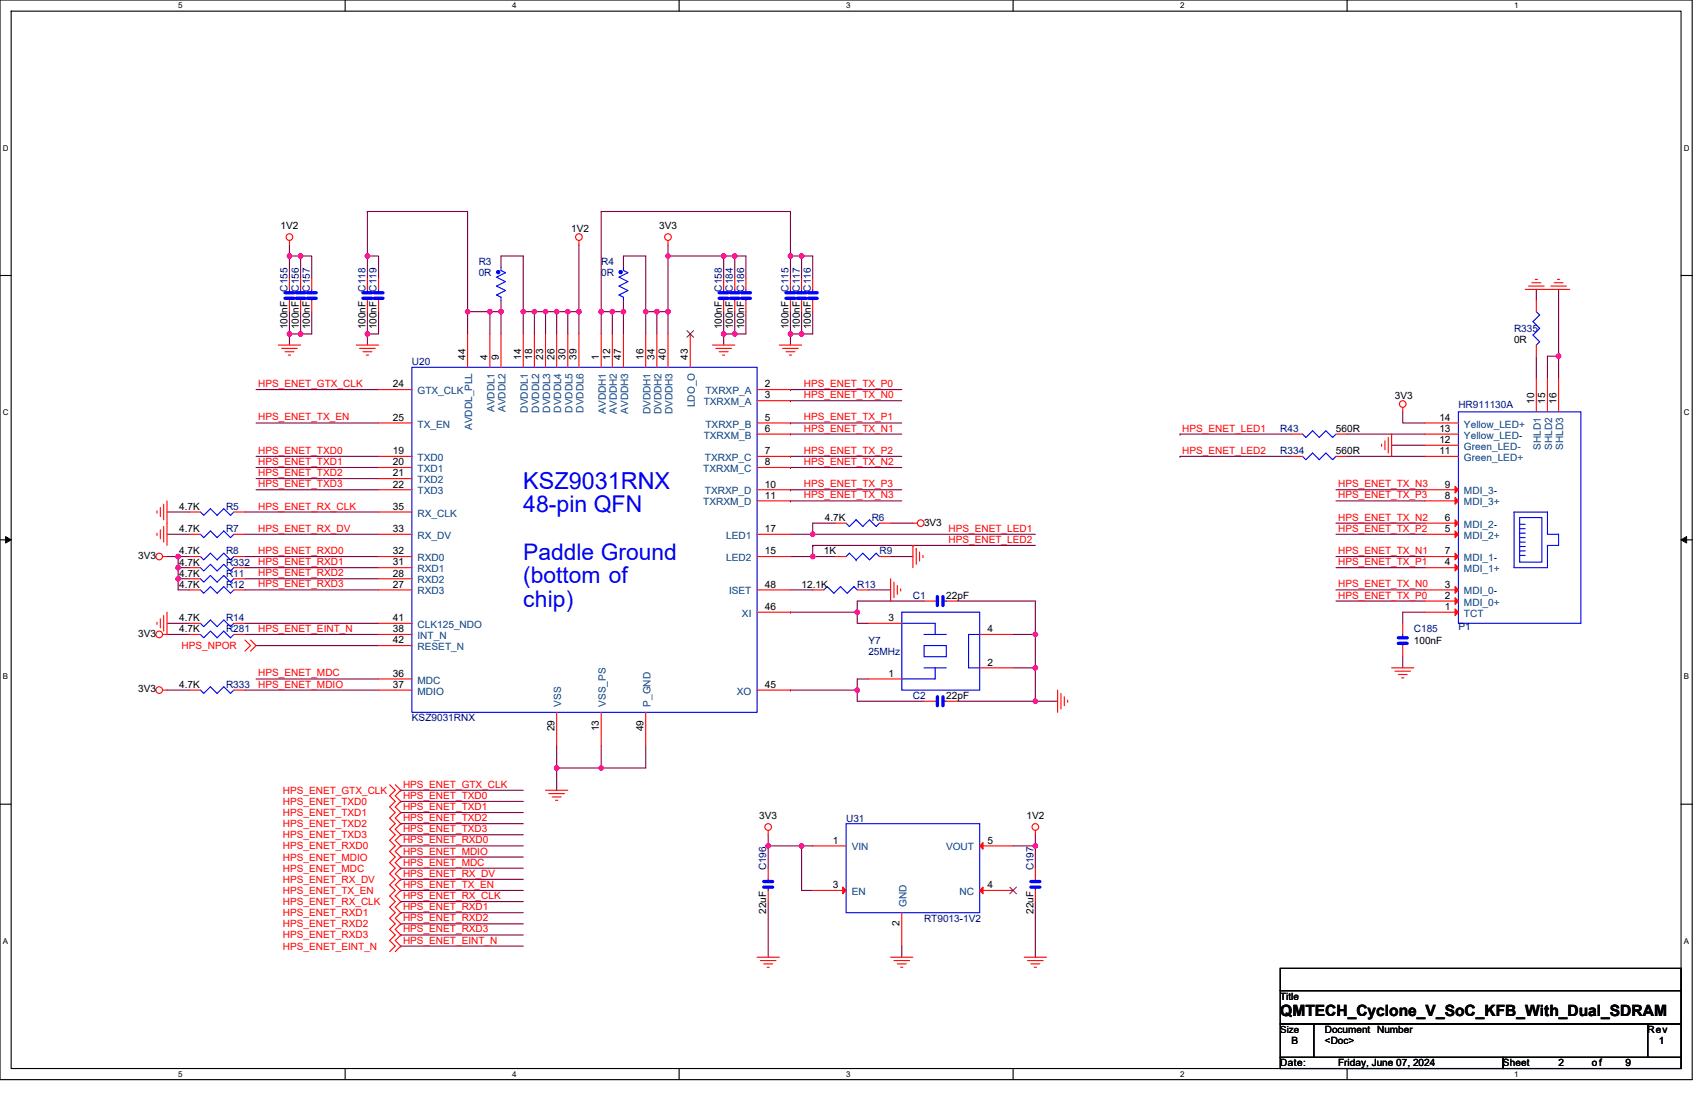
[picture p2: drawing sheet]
<svg xmlns="http://www.w3.org/2000/svg" width="432mm" height="279mm" viewBox="0 0 432 279" stroke-linecap="round" stroke-linejoin="round" font-family="sans-serif">
<path d="M0 0h428.6v273.5h-428.6zM2.8 2.8h422.9v267.9h-422.9z" fill="none" stroke="#000" stroke-width=".28"/>
<g fill="#fff">
<path d="M45.1 .3h1.1v2.2h-1.1z"/>
<path d="M45.1 271h1.1v2.2h-1.1z"/>
</g>
<path d="M87.4 0v2.8M87.4 270.7v2.8" fill="none" stroke="#000" stroke-width=".28"/>
<g fill="#fff">
<path d="M129.7 .3h1.1v2.2h-1.1z"/>
<path d="M129.7 271h1.1v2.2h-1.1z"/>
</g>
<path d="M172 0v2.8M172 270.7v2.8" fill="none" stroke="#000" stroke-width=".28"/>
<g fill="#fff">
<path d="M214.3 .3h1.1v2.2h-1.1z"/>
<path d="M214.3 271h1.1v2.2h-1.1z"/>
</g>
<path d="M256.6 0v2.8M256.6 270.7v2.8" fill="none" stroke="#000" stroke-width=".28"/>
<g fill="#fff">
<path d="M298.9 .3h1.1v2.2h-1.1z"/>
<path d="M298.9 271h1.1v2.2h-1.1z"/>
</g>
<path d="M341.2 0v2.8M341.2 270.7v2.8" fill="none" stroke="#000" stroke-width=".28"/>
<g fill="#fff">
<path d="M383.4 .3h1.2v2.2h-1.2z"/>
<path d="M383.4 271h1.2v2.2h-1.2z"/>
<path d="M.7 36.3h1.5v2.3h-1.5z"/>
<path d="M426.4 36.3h1.5v2.3h-1.5z"/>
<path d="M.7 103.3h1.5v2.2h-1.5z"/>
<path d="M426.4 103.3h1.5v2.2h-1.5z"/>
</g>
<path d="M0 69.8h2.8M425.7 69.8h2.9" fill="none" stroke="#000" stroke-width=".28"/>
<g fill="#fff">
<path d="M.7 170.2h1.4v2.3h-1.4z"/>
<path d="M426.4 170.2h1.4v2.3h-1.4z"/>
</g>
<path d="M0 136.7h2.8M425.7 136.7h2.9" fill="none" stroke="#000" stroke-width=".28"/>
<path d="M1.4 135.9l1.4 .8-1.4 .9zM425.7 136.7l1.4-.8v1.7z" fill="#000"/>
<path d="M1.4 135.9l1.4 .8-1.4 .9zM425.7 136.7l1.4-.8v1.7z" fill="none" stroke="#000" stroke-width=".25"/>
<g fill="#fff">
<path d="M.7 237.2h1.4v2.2h-1.4z"/>
<path d="M426.4 237.2h1.4v2.2h-1.4z"/>
</g>
<path d="M0 203.7h2.8M425.7 203.7h2.9M324.2 259.4h8.5v8.4h-8.5zM324.2 245.3h101.5v5.6h-101.5zM324.2 250.9h101.5v8.5h-101.5zM332.7 259.4h84.6v8.4h-84.6zM417.3 259.4h8.4v8.4h-8.4zM324.2 267.8h56.4v2.9h-56.4zM380.6 267.8h45.1v2.9h-45.1z" fill="none" stroke="#000" stroke-width=".28"/>
<g fill="none" stroke="#800040" stroke-width=".28">
<path d="M93 53.6v11.3M93 53.6h.1M93 53.6h25.4v25.3M73.3 64.9v5.6M73.3 78.9v5.7M73.3 62v2.9M73.3 64.9h2.8v5.6M76.1 78.9v5.7M76.1 64.9h2.8v5.6M78.9 78.9v5.7h-2.8M93 78.9v5.7M93 64.9v5.6"/>
<path d="M93 64.9h2.9v5.6M95.9 78.9v5.7h-2.9M118.4 78.9h5.7M118.4 78.9v5.7M124.1 78.9v5.7M124.1 78.9h2.8M126.9 78.9v5.7M126.9 67.7v-2.8h5.6v14M126.9 76.1v2.8M132.5 78.9v5.7M132.5 78.9h2.8M135.3 78.9v5.7"/>
<path d="M135.3 78.9h2.9M138.2 78.9v5.7M138.2 78.9h2.8M141 78.9v5.7M141 78.9h2.8M143.8 78.9v5.7M143.8 78.9h2.8M146.6 78.9v5.7M146.6 62v16.9M152.3 78.9v5.7M152.3 78.9h2.8M155.1 78.9v5.7"/>
<path d="M155.1 78.9h2.8M157.9 67.7v-2.8h5.6v14M157.9 78.9v5.7M157.9 76.1v2.8M163.5 78.9v5.7M163.5 78.9h2.9M166.4 78.9v5.7M166.4 78.9h2.8M169.2 64.9h14.1M169.2 64.9v14M169.2 62v2.9M169.2 78.9v5.7"/>
<path d="M183.3 78.9v5.7M183.3 64.9v5.6M183.3 64.9h2.8M186.1 78.9v5.7M186.1 64.9v5.6M186.1 64.9h2.8v5.6M188.9 78.9v5.7h-2.8M200.2 64.9v-11.3h-47.9v25.3M200.2 78.9v5.7M200.2 64.9v5.6M200.2 64.9h2.8v5.6M203 78.9v5.7"/>
<path d="M203 64.9h2.8v5.6M205.8 78.9v5.7h-2.8M389.1 73.3v2.8M394.7 73.3v16.9M64.9 98.7h31M73.3 84.6h2.8M73.3 84.6v2.8M93 84.6v2.8M183.3 84.6v2.8M183.3 84.6h2.8M200.2 98.7h28.2M200.2 84.6v2.8"/>
<path d="M200.2 98.7h.1M200.2 84.6h2.8M389.1 90.2v5.7M394.7 90.2h-2.8v5.7M394.7 90.2v5.7M64.9 115.6h31M64.9 118.4h31M64.9 107.1h31M200.2 110h28.2M200.2 115.6h28.2M200.2 118.4h28.2M200.2 101.5h28.2"/>
<path d="M200.2 107.1h28.2M200.2 110h.1M200.2 115.6h.1M200.2 118.4h.1M200.2 101.5h.1M200.2 107.1h.1M298.9 115.6h.1M298.9 110h.1M298.9 110h28.2M298.9 115.6h28.2M341.2 110h19.7M341.2 115.6h19.7"/>
<path d="M352.4 112.8h8.5M355.3 104.3v2.8h5.6M42.3 135.3h5.6M42.3 129.7h5.6M62 135.3h33.9M62 129.7h33.9M64.9 124.1h31M64.9 121.2h31M200.2 124.1h28.2M200.2 126.9h28.2M200.2 124.1h.1M200.2 126.9h.1"/>
<path d="M200.2 135.3h5.6M205.8 138.2h56.4M205.8 135.3h56.4M205.8 138.2h.1M205.8 135.3h.1M205.8 138.2v2.8M211.5 132.5h-5.7v2.8M225.6 132.5h5.6M338.3 126.9h22.6M338.3 124.1h22.6M338.3 135.3h22.6M338.3 132.5h22.6"/>
<path d="M42.3 157.9h5.6M42.3 141h2.8M45.1 146.6h2.8M45.1 141v8.4h2.8M45.1 143.8h2.8M45.1 141h2.8M62 141h33.9M62 149.4h33.9M62 146.6h33.9M62 157.9h33.9M62 143.8h33.9M200.2 155.1h16.9"/>
<path d="M200.2 155.1h.1M200.2 149.4h5.6M200.2 141h5.6M205.8 141h5.7M217.1 155.1v2.8h2.8M219.9 149.4h5.7M225.6 141h5.6M234 152.3h-16.9v2.8M242.5 152.3h19.7v16.9M338.3 152.3h22.6M338.3 149.4h22.6M338.3 143.8h22.6"/>
<path d="M338.3 141h22.6M360.9 155.1h-5.6v2.8M42.3 174.8h5.6M42.3 160.7h5.6M62 160.7h33.9M62 174.8h33.9M64.9 163.5h31M64.9 172h31M200.2 174.8h16.9M200.2 174.8h.1M217.1 174.8v2.8h16.9M219.9 172h-2.8v2.8"/>
<path d="M242.5 177.6h19.7M256.6 169.2h5.6M256.6 160.7h5.6M262.2 169.2v8.4M262.2 177.6h5.6M355.3 166.4v2.8M141 188.9v5.6M141 194.5h11.3M141 194.5v5.7M152.3 188.9v5.6M163.5 188.9v5.6h-11.2M101.5 203h31"/>
<path d="M101.5 205.8h31M101.5 208.6h31M101.5 211.5h31M101.5 214.3h31M101.5 200.2h31M101.5 219.9h31M101.5 217.1h31M101.5 203h.1M101.5 205.8h.1M101.5 208.6h.1M101.5 211.5h.1M101.5 214.3h.1"/>
<path d="M101.5 200.2h.1M101.5 219.9h.1M101.5 217.1h.1M194.5 214.3v5.6M194.5 211.5v2.8M194.5 214.3h8.5M203 214.3v11.3h2.8M203 214.3h2.8M256.6 214.3h5.6M262.2 211.5v2.8M262.2 214.3v5.6M101.5 231.2h31"/>
<path d="M101.5 234h31M101.5 236.8h31M101.5 225.6h31M101.5 228.4h31M101.5 222.7h31M101.5 239.7h31M101.5 231.2h.1M101.5 234h.1M101.5 236.8h.1M101.5 225.6h.1M101.5 228.4h.1M101.5 222.7h.1"/>
<path d="M101.5 239.7h.1M194.5 228.4v14.1M228.4 239.7v2.8M262.2 228.4v14.1"/>
</g>
<g fill="#f0f" stroke="#f0f" stroke-width=".28">
<circle cx="76.1" cy="64.8" r=".56"/>
<circle cx="73.3" cy="84.6" r=".56"/>
<circle cx="76.1" cy="84.6" r=".56"/>
<circle cx="183.3" cy="64.8" r=".56"/>
<circle cx="186.1" cy="64.8" r=".56"/>
<circle cx="186.1" cy="84.6" r=".56"/>
<circle cx="183.3" cy="84.6" r=".56"/>
<circle cx="169.2" cy="78.9" r=".56"/>
<circle cx="169.2" cy="64.8" r=".56"/>
<circle cx="200.2" cy="84.6" r=".56"/>
<circle cx="200.2" cy="64.8" r=".56"/>
<circle cx="203" cy="64.8" r=".56"/>
<circle cx="152.2" cy="78.9" r=".56"/>
<circle cx="203" cy="84.6" r=".56"/>
<circle cx="93" cy="64.8" r=".56"/>
<circle cx="93" cy="84.6" r=".56"/>
<circle cx="118.4" cy="78.9" r=".56"/>
<circle cx="152.2" cy="194.5" r=".56"/>
<circle cx="141" cy="194.5" r=".56"/>
<circle cx="262.2" cy="177.6" r=".56"/>
<circle cx="262.2" cy="169.2" r=".56"/>
<circle cx="262.2" cy="160.7" r=".56"/>
<circle cx="217.1" cy="174.8" r=".56"/>
<circle cx="217.1" cy="155.1" r=".56"/>
<circle cx="205.8" cy="141" r=".56"/>
<circle cx="205.8" cy="135.3" r=".56"/>
<circle cx="143.8" cy="78.9" r=".56"/>
<circle cx="146.6" cy="78.9" r=".56"/>
<circle cx="138.2" cy="78.9" r=".56"/>
<circle cx="135.3" cy="78.9" r=".56"/>
<circle cx="141" cy="78.9" r=".56"/>
<circle cx="157.9" cy="78.9" r=".56"/>
<circle cx="126.9" cy="78.9" r=".56"/>
<circle cx="155.1" cy="78.9" r=".56"/>
<circle cx="166.3" cy="78.9" r=".56"/>
<circle cx="45.1" cy="146.6" r=".56"/>
<circle cx="45.1" cy="141" r=".56"/>
<circle cx="45.1" cy="143.8" r=".56"/>
<circle cx="132.5" cy="78.9" r=".56"/>
<circle cx="124.1" cy="78.9" r=".56"/>
<circle cx="163.5" cy="78.9" r=".56"/>
<circle cx="394.7" cy="90.2" r=".56"/>
<circle cx="73.3" cy="64.8" r=".56"/>
<circle cx="203" cy="214.3" r=".56"/>
<circle cx="194.5" cy="214.3" r=".56"/>
<circle cx="262.2" cy="214.3" r=".56"/>
</g>
<g fill="none" stroke="#f00" stroke-width=".28">
<path d="M73.3 60.9v1.1M73.3 76.1v2.8M73.3 70.5v2.8M76.1 76.1v2.8M76.1 70.5v2.8M78.9 76.1v2.8M78.9 70.5v2.8M93 76.1v2.8M93 70.5v2.8M95.9 76.1v2.8M95.9 70.5v2.8M126.9 67.7h.1"/>
<path d="M126.9 76.1h.1M146.6 60.9v1.1M157.9 67.7h.1M157.9 76.1h.1M169.2 60.9v1.1M183.3 76.1v2.8M183.3 70.5v2.8M186.1 76.1v2.8M186.1 70.5v2.8M188.9 76.1v2.8M188.9 70.5v2.8M200.2 76.1v2.8"/>
<path d="M200.2 70.5v2.8M203 76.1v2.8M203 70.5v2.8M205.8 76.1v2.8M205.8 70.5v2.8M387.1 72.5h4M388 71.6h2.2M388.8 70.8h.6M389.1 76.1v2.8M392.7 72.5h4M393.6 71.6h2.3M394.4 70.8h.6"/>
<path d="M397.5 73.3h-11.2M70.5 87.4h5.6M71.3 88.3h4M72.2 89.1h2.2M73 89.9h.6M90.2 87.4h5.7M91.1 88.3h3.9M91.9 89.1h2.3M92.8 89.9h.5M95.9 98.7h8.4M118.4 84.6v8.4M124.1 84.6v8.4"/>
<path d="M126.9 84.6v8.4M132.5 84.6v8.4M135.3 84.6v8.4M138.2 84.6v8.4M141 84.6v8.4M143.8 84.6v8.4M146.6 84.6v8.4M152.3 84.6v8.4M155.1 84.6v8.4M157.9 84.6v8.4M163.5 84.6v8.4M166.4 84.6v8.4"/>
<path d="M169.2 84.6v8.4M174.8 84.6v8.4M180.4 87.4h5.7M181.3 88.3h3.9M182.1 89.1h2.3M183 89.9h.5M191.7 98.7h8.5M197.4 87.4h5.6M198.2 88.3h4M199.1 89.1h2.2M199.9 89.9h.6M389.1 95.9v8.4"/>
<path d="M389.1 87.4v2.8M391.9 95.9v8.4M394.7 95.9v8.4M95.9 115.6h8.4M95.9 118.4h8.4M95.9 107.1h8.4M191.7 101.5h8.5M191.7 107.1h8.5M191.7 110h8.5M191.7 115.6h8.5M191.7 118.4h8.5M327.1 115.6h2.8"/>
<path d="M327.1 110h2.8M338.3 115.6h2.9M338.3 110h2.9M349.9 112.5v.6M350.7 111.7v2.2M351.6 110.8v4M352.4 110v5.6M355.3 103.2v1.1M360.9 115.6h8.4M360.9 112.8h8.4M360.9 110h8.4M360.9 107.1h8.4"/>
<path d="M39.8 129.4v.6M39.8 135.1v.5M40.6 128.6v2.2M40.6 134.2v2.3M41.5 127.7v4M41.5 133.4v3.9M42.3 126.9v11.3M47.9 135.3h2.9M47.9 129.7h2.9M59.2 135.3h2.8M59.2 129.7h2.8M95.9 121.2h8.4"/>
<path d="M95.9 124.1h8.4M95.9 135.3h8.4M95.9 129.7h8.4M191.7 135.3h8.5M191.7 124.1h8.5M191.7 126.9h8.5M211.5 132.5h2.8M222.7 132.5h2.9M231.2 132.5h1.1M231.2 138.2h.1M231.2 138.2v5.6M232 139h.1"/>
<path d="M232 139v4M232.9 139.8v2.3M360.9 135.3h8.4M360.9 132.5h8.4M360.9 126.9h8.4M360.9 124.1h8.4M39.8 157.6v.6M40.6 156.8v2.2M41.2 141h1.1M41.5 155.9v4M42.3 155.1v5.6h-1.1M47.9 149.4h2.9"/>
<path d="M47.9 146.6h2.9M47.9 157.9h2.9M47.9 141h2.9M47.9 143.8h2.9M59.2 149.4h2.8M59.2 146.6h2.8M59.2 157.9h2.8M59.2 141h2.8M59.2 143.8h2.8M95.9 149.4h8.4M95.9 143.8h8.4M95.9 141h8.4"/>
<path d="M95.9 157.9h8.4M95.9 146.6h8.4M191.7 141h8.5M191.7 155.1h8.5M191.7 149.4h8.5M205.8 149.4h2.8M211.5 141h2.8M217.1 149.4h2.8M219.9 157.9h8.5M222.7 141h2.9M225.6 146.6v5.7M226.4 147.5v3.9"/>
<path d="M227.2 148.3v2.3M228.1 149.2v.5M233.7 140.7v.6M234 152.3h2.8M239.7 152.3h2.8M355.3 157.9v2.8M360.9 152.3h8.4M360.9 149.4h8.4M360.9 143.8h8.4M360.9 141h8.4M360.9 155.1h8.4M41.2 174.8h1.1"/>
<path d="M47.9 160.7h2.9M47.9 174.8h2.9M59.2 160.7h2.8M59.2 174.8h2.8M62 162.1l1.4 1.4-1.4 1.4M63.4 162.1l1.5 1.4-1.5 1.4M95.9 172h8.4M95.9 174.8h8.4M95.9 160.7h8.4M95.9 163.5h8.4M191.7 174.8h8.5M219.9 172h8.5"/>
<path d="M234 177.6h2.8M239.7 177.6h2.8M248.1 169.2h8.5M248.1 160.7h8.5M267.8 174.8v5.6M268.7 175.7v3.9M269.5 176.5v2.3M270.4 177.3v.6M352.4 169.2h5.7M353.3 170h3.9M354.1 170.9h2.3M355 171.7h.5"/>
<path d="M355.3 163.5v2.9M98.7 198.8l1.4 1.4-1.4 1.4 1.4 1.4-1.4 1.4 1.4 1.4-1.4 1.4 1.4 1.4-1.4 1.5 1.4 1.4-1.4 1.4 1.4 1.4-1.4 1.4 1.4 1.4-1.4 1.4 1.4 1.4-1.4 1.4 1.4 1.4-1.4 1.4 1.4 1.5-1.4 1.4 1.4 1.4-1.4 1.4 1.4 1.4-1.4 1.4 1.4 1.4-1.4 1.4 1.4 1.4-1.4 1.4 1.4 1.5-1.4 1.4M100.1 198.8l1.4 1.4-1.4 1.4 1.4 1.4-1.4 1.4 1.4 1.4-1.4 1.4 1.4 1.4-1.4 1.5 1.4 1.4-1.4 1.4 1.4 1.4-1.4 1.4 1.4 1.4-1.4 1.4 1.4 1.4-1.4 1.4 1.4 1.4-1.4 1.4 1.4 1.5-1.4 1.4 1.4 1.4-1.4 1.4 1.4 1.4-1.4 1.4 1.4 1.4-1.4 1.4 1.4 1.4-1.4 1.4 1.4 1.5-1.4 1.4M141 180.4v8.5M152.3 180.4v8.5M163.5 180.4v8.5M138.2 200.2h5.6M139 201h4M139.8 201.9h2.3M140.7 202.7h.6M194.5 219.9v2.8M194.5 210.3v1.2"/>
<path d="M205.8 214.3h8.5M248.1 214.3h8.5M262.2 210.3v1.2M262.2 219.9v2.8M194.5 225.6v2.8M205.8 225.6h8.5M228.4 231.2v8.5M248.1 225.6h8.5M262.2 225.6v2.8M191.7 242.5h5.7M192.6 243.3h3.9M193.4 244.2h2.3"/>
<path d="M194.3 245h.5M225.6 242.5h5.6M226.4 243.3h4M227.2 244.2h2.3M228.1 245h.6M259.4 242.5h5.6M260.2 243.3h4M261.1 244.2h2.2M261.9 245h.6"/>
<circle cx="73.3" cy="60.1" r=".84"/>
<circle cx="146.6" cy="60.1" r=".84"/>
<circle cx="169.2" cy="60.1" r=".84"/>
<circle cx="355.2" cy="102.3" r=".84"/>
<circle cx="233.2" cy="132.5" r=".84"/>
<circle cx="40.3" cy="141" r=".84"/>
<circle cx="40.3" cy="174.8" r=".84"/>
<circle cx="40.3" cy="160.7" r=".84"/>
<circle cx="194.5" cy="209.5" r=".84"/>
<circle cx="262.2" cy="209.5" r=".84"/>
</g>
<g fill="none" stroke="#00f" stroke-width=".28">
<path d="M73.3 75.6v.5M73.3 73.3v.9M76.1 75.6v.5M76.1 73.3v.9M78.9 75.6v.5M78.9 73.3v.9M93 75.6v.5M93 73.3v.9M95.9 75.6v.5M95.9 73.3v.9M126.9 67.7v.8l1.1 .6-2.3 1.1 2.3 1.1-2.3 1.2 2.3 1.1-2.3 1.1 1.2 .6v.8M157.9 67.7v.8l1.1 .6-2.2 1.1 2.2 1.1-2.2 1.2 2.2 1.1-2.2 1.1 1.1 .6v.8"/>
<path d="M183.3 75.6v.5M183.3 73.3v.9M186.1 75.6v.5M186.1 73.3v.9M188.9 75.6v.5M188.9 73.3v.9M200.2 75.6v.5M200.2 73.3v.9M203 75.6v.5M203 73.3v.9M205.8 75.6v.5M205.8 73.3v.9"/>
<path d="M389.1 78.9l.8 .9-1.7 1.7 1.7 1.7-1.7 1.7 1.7 1.7-.8 .8M104.3 93h87.4v87.4h-87.4zM329.9 115.6l.8 .8 1.7-1.6 1.7 1.6 1.7-1.6 1.7 1.6 .8-.8M329.9 110l.8 .8 1.7-1.7 1.7 1.7 1.7-1.7 1.7 1.7 .8-.8M369.3 104.3h31.1v53.6h-31.1zM59.2 135.3l-.8 .9-1.7-1.7-1.7 1.7-1.7-1.7-1.7 1.7-.8-.9M59.2 129.7l-.8 .8-1.7-1.6-1.7 1.6-1.7-1.6-1.7 1.6-.8-.8M216.8 131.7l1.7 1.7 1.7-1.7 1.7 1.7 .8-.9M216.8 131.7h.1M216.8 131.7l-1.7 1.7-.8-.9M383.4 129.7h8.5v5.6h2.8v2.9h-2.8v5.6h-8.5zM384.9 138.4h1.4"/>
<path d="M384.9 137.3h1.4M384.9 136.2h1.4M384.9 139.6h1.4M384.9 135.1h1.4M384.9 133.9h1.4M384.9 132.8h1.4M384.9 131.1h5.6v11.3h-5.6zM391.9 138.2h.1M59.2 149.4l-.8 .9-1.7-1.7-1.7 1.7-1.7-1.7-1.7 1.7-.8-.9M59.2 146.6l-.8 .9-1.7-1.7-1.7 1.7-1.7-1.7-1.7 1.7-.8-.9M59.2 157.9l-.8 .8-1.7-1.7-1.7 1.7-1.7-1.7-1.7 1.7-.8-.8M59.2 141l-.8 .8-1.7-1.7-1.7 1.7-1.7-1.7-1.7 1.7-.8-.8"/>
<path d="M59.2 143.8l-.8 .8-1.7-1.6-1.7 1.6-1.7-1.6-1.7 1.6-.8-.8M214.3 141l.8-.9 1.7 1.7M216.3 148.6l.8 .8M216.3 148.6h.1M216.3 148.6l-1.7 1.7-1.7-1.7-1.7 1.7-1.7-1.7-.9 .8M216.8 141.8h.1M222.7 141l-.8-.9-1.7 1.7-1.7-1.7-1.7 1.7M228.4 155.1h19.7v19.7h-19.7zM228.4 157.9h8.4v2.8M236.8 152.3h.6M238.8 152.3h.9M384.9 140.7h1.4"/>
<path d="M59.2 160.7l-.8 .9-1.7-1.7-1.7 1.7-1.7-1.7-1.7 1.7-.8-.9M59.2 174.8l-.8 .9-1.7-1.7-1.7 1.7-1.7-1.7-1.7 1.7-.8-.9M234 163.5h5.7v2.9h-5.7zM234 169.2h5.7M234 160.7h5.7M236.8 177.6h.6M236.8 169.2v2.8h-8.4M238.8 177.6h.9M248.1 160.7h-2.8v8.5h2.8M355.3 163v.5M355.3 160.7v.9M214.3 208.6h33.8v22.6h-33.8z"/>
<path d="M194.5 224.7v.9M194.5 222.7v.6M262.2 224.7v.9M262.2 222.7v.6"/>
</g>
<g fill="none" stroke="#00f" stroke-width=".84">
<path d="M72.2 75.6h2.2M72.2 74.2h2.2M75 75.6h2.3M75 74.2h2.3M77.8 75.6h2.3M77.8 74.2h2.3M91.9 75.6h2.3M91.9 74.2h2.3M94.7 75.6h2.3M94.7 74.2h2.3M182.1 75.6h2.3M182.1 74.2h2.3"/>
<path d="M185 75.6h2.2M185 74.2h2.2M187.8 75.6h2.2M187.8 74.2h2.2M199.1 75.6h2.2M199.1 74.2h2.2M201.9 75.6h2.2M201.9 74.2h2.2M204.7 75.6h2.3M204.7 74.2h2.3M237.4 151.1v2.3M238.8 151.1v2.3"/>
<path d="M237.4 176.5v2.3M238.8 176.5v2.3M354.1 163h2.3M354.1 161.6h2.3M193.4 224.7h2.3M193.4 223.3h2.3M261.1 224.7h2.2M261.1 223.3h2.2"/>
</g>
<g fill="#f00" stroke="#f00" stroke-width=".28">
<path d="M213.4 224.7l.9 .9-.9 .8z"/>
<path d="M248.1 214.3l.9-.9v1.7z"/>
<path d="M248.1 225.6l.9-.9v1.7z"/>
<path d="M368.5 151.4l.8 .9-.8 .8z"/>
<path d="M368.5 148.6l.8 .8-.8 .9z"/>
<path d="M368.5 143l.8 .8-.8 .8z"/>
<path d="M368.5 140.1l.8 .9-.8 .8z"/>
<path d="M368.5 134.5l.8 .8-.8 .9z"/>
<path d="M368.5 131.7l.8 .8-.8 .9z"/>
<path d="M368.5 126l.8 .9-.8 .8z"/>
<path d="M368.5 123.2l.8 .9-.8 .8z"/>
<path d="M368.5 154.2l.8 .9-.8 .8z"/>
</g>
<path d="M174 83.7l1.7 1.7M175.7 83.7l-1.7 1.7M255.7 224.7l1.7 1.7M257.4 224.7l-1.7 1.7" fill="none" stroke="#804000" stroke-width=".25"/>
<g fill="#00f" stroke="#00f" stroke-width=".28">
<circle cx="126.2" cy="68.9" r=".42"/>
<circle cx="157.2" cy="68.9" r=".42"/>
</g>
<text font-size="5.9" fill="#00f" x="132.5" y="123.8">KSZ9031RNX</text>
<g font-size="5.8" fill="#00f">
<text x="132.5" y="129.8">48-pin QFN</text>
<text x="132.5" y="141.8">Paddle Ground</text>
<text x="132.5" y="147.8">(bottom of</text>
<text x="132.5" y="153.8">chip)</text>
</g>
<text font-size="3.9" x="324.2" y="257.3">QMTECH_Cyclone_V_SoC_KFB_With_Dual_SDRAM</text>
<g font-size="2.5">
<text x="71.1" y="58.1">1V2</text>
<text x="144.6" y="58.7">1V2</text>
<text x="166.9" y="58.1">3V3</text>
<text x="72.8" y="83.5" transform="rotate(-90 72.8 83.5)">100nF</text>
<text x="75.6" y="83.5" transform="rotate(-90 75.6 83.5)">100nF</text>
<text x="78.5" y="83.5" transform="rotate(-90 78.5 83.5)">100nF</text>
<text x="92.6" y="83.5" transform="rotate(-90 92.6 83.5)">100nF</text>
<text x="95.4" y="83.5" transform="rotate(-90 95.4 83.5)">100nF</text>
<text x="182.8" y="83.5" transform="rotate(-90 182.8 83.5)">100nF</text>
<text x="185.6" y="83.5" transform="rotate(-90 185.6 83.5)">100nF</text>
<text x="188.4" y="83.5" transform="rotate(-90 188.4 83.5)">100nF</text>
<text x="199.7" y="83.5" transform="rotate(-90 199.7 83.5)">100nF</text>
<text x="202.5" y="83.5" transform="rotate(-90 202.5 83.5)">100nF</text>
<text x="205.3" y="83.5" transform="rotate(-90 205.3 83.5)">100nF</text>
<text x="383.4" y="86.9">0R</text>
<text x="117.8" y="91.1" transform="rotate(-90 117.8 91.1)">44</text>
<text x="123.5" y="91.1" transform="rotate(-90 123.5 91.1)">4</text>
<text x="126.3" y="91.1" transform="rotate(-90 126.3 91.1)">9</text>
<text x="131.9" y="91.1" transform="rotate(-90 131.9 91.1)">14</text>
<text x="134.8" y="91.1" transform="rotate(-90 134.8 91.1)">18</text>
<text x="137.6" y="91.1" transform="rotate(-90 137.6 91.1)">23</text>
<text x="140.4" y="91.1" transform="rotate(-90 140.4 91.1)">26</text>
<text x="143.2" y="91.1" transform="rotate(-90 143.2 91.1)">30</text>
<text x="146" y="91.1" transform="rotate(-90 146 91.1)">39</text>
<text x="151.7" y="91.1" transform="rotate(-90 151.7 91.1)">1</text>
<text x="154.5" y="91.1" transform="rotate(-90 154.5 91.1)">12</text>
<text x="157.3" y="91.1" transform="rotate(-90 157.3 91.1)">47</text>
<text x="163" y="91.1" transform="rotate(-90 163 91.1)">16</text>
<text x="165.8" y="91.1" transform="rotate(-90 165.8 91.1)">34</text>
<text x="168.6" y="91.1" transform="rotate(-90 168.6 91.1)">40</text>
<text x="174.2" y="91.1" transform="rotate(-90 174.2 91.1)">43</text>
<text x="99.5" y="98.1">24</text>
<text x="193.7" y="100.9">3</text>
<text x="193.7" y="98.1">2</text>
<text x="353.3" y="101">3V3</text>
<text x="99.5" y="106.6">25</text>
<text x="193.7" y="106.6">5</text>
<text x="364.5" y="106.6">14</text>
<text x="388.5" y="102.3" transform="rotate(-90 388.5 102.3)">10</text>
<text x="391.3" y="102.3" transform="rotate(-90 391.3 102.3)">15</text>
<text x="394.2" y="102.3" transform="rotate(-90 394.2 102.3)">16</text>
<text x="193.7" y="109.4">6</text>
<text x="338.3" y="109.4">560R</text>
<text x="364.5" y="112.2">12</text>
<text x="364.5" y="109.4">13</text>
<text x="99.5" y="115">19</text>
<text x="99.5" y="117.8">20</text>
<text x="193.7" y="115">7</text>
<text x="193.7" y="117.8">8</text>
<text x="338.3" y="115.1">560R</text>
<text x="364.5" y="115">11</text>
<text x="99.5" y="120.7">21</text>
<text x="99.5" y="123.5">22</text>
<text x="193.7" y="123.5">10</text>
<text x="366" y="123.5">9</text>
<text x="45.4" y="129.2">4.7K</text>
<text x="99.5" y="129.1">35</text>
<text x="193.7" y="126.3">11</text>
<text x="208.9" y="132">4.7K</text>
<text x="366" y="131.9">6</text>
<text x="366" y="126.3">8</text>
<text x="45.4" y="134.8">4.7K</text>
<text x="99.5" y="134.8">33</text>
<text x="193.7" y="134.8">17</text>
<text x="234" y="133.1">3V3</text>
<text x="366" y="134.8">5</text>
<text x="35" y="141.6">3V3</text>
<text x="45.4" y="140.4">4.7K</text>
<text x="45.4" y="143.3">4.7K</text>
<text x="99.5" y="143.2">31</text>
<text x="99.5" y="140.4">32</text>
<text x="193.7" y="140.4">15</text>
<text x="208.6" y="140.4">1K</text>
<text x="366" y="143.2">4</text>
<text x="366" y="140.4">7</text>
<text x="45.4" y="148.9">4.7K</text>
<text x="45.4" y="146.1">4.7K</text>
<text x="99.5" y="148.9">27</text>
<text x="99.5" y="146">28</text>
<text x="193.7" y="148.9">48</text>
<text x="203" y="148.9">12.1K</text>
<text x="366" y="148.9">3</text>
<text x="193.7" y="154.5">46</text>
<text x="239.7" y="151.7">22pF</text>
<text x="366" y="151.7">2</text>
<text x="366" y="154.5">1</text>
<text x="35" y="161.3">3V3</text>
<text x="45.4" y="160.2">4.7K</text>
<text x="45.4" y="157.4">4.7K</text>
<text x="99.5" y="160.1">38</text>
<text x="99.5" y="157.3">41</text>
<text x="225" y="157.3">3</text>
<text x="250.1" y="160.1">4</text>
<text x="99.5" y="163">42</text>
<text x="358.1" y="163">100nF</text>
<text x="99.5" y="171.4">36</text>
<text x="225" y="171.4">1</text>
<text x="250.1" y="168.6">2</text>
<text x="35" y="175.4">3V3</text>
<text x="45.4" y="174.3">4.7K</text>
<text x="99.5" y="174.2">37</text>
<text x="193.7" y="174.2">45</text>
<text x="239.7" y="177.1">22pF</text>
<text x="140.4" y="185.3" transform="rotate(-90 140.4 185.3)">29</text>
<text x="151.7" y="185.3" transform="rotate(-90 151.7 185.3)">13</text>
<text x="163" y="185.3" transform="rotate(-90 163 185.3)">49</text>
<text x="192.3" y="207.5">3V3</text>
<text x="260" y="207.5">1V2</text>
<text x="210.9" y="213.7">1</text>
<text x="250.1" y="213.7">5</text>
<text x="210.9" y="225">3</text>
<text x="250.1" y="225">4</text>
<text x="194.1" y="231.5" transform="rotate(-90 194.1 231.5)">22uF</text>
<text x="261.7" y="231.5" transform="rotate(-90 261.7 231.5)">22uF</text>
<text x="227.8" y="234.6" transform="rotate(-90 227.8 234.6)">2</text>
<text x="324.2" y="253.2">Title</text>
<text x="324.2" y="261.6">Size</text>
<text x="335.5" y="261.7">Document Number</text>
<text x="417.3" y="261.7">Rev</text>
<text x="327.1" y="264.5">B</text>
<text x="335.5" y="264.5">&lt;Doc&gt;</text>
<text x="420.1" y="264.5">1</text>
<text x="324.2" y="270.1">Date:</text>
<text x="338.9" y="270.1">Friday, June 07, 2024</text>
<text x="380.6" y="270.1">Sheet</text>
<text x="394.7" y="270.1">2</text>
<text x="403.2" y="270.1">of</text>
<text x="411.6" y="270.1">9</text>
</g>
<g font-size="2.5" fill="#000080">
<text x="121.2" y="67.1">R3</text>
<text x="121.2" y="70">0R</text>
<text x="152.3" y="67.1">R4</text>
<text x="152.3" y="70">0R</text>
<text x="72.8" y="73.9" transform="rotate(-90 72.8 73.9)">C155</text>
<text x="75.6" y="73.9" transform="rotate(-90 75.6 73.9)">C156</text>
<text x="78.5" y="73.9" transform="rotate(-90 78.5 73.9)">C157</text>
<text x="92.6" y="73.9" transform="rotate(-90 92.6 73.9)">C118</text>
<text x="95.4" y="73.9" transform="rotate(-90 95.4 73.9)">C119</text>
<text x="182.8" y="73.9" transform="rotate(-90 182.8 73.9)">C158</text>
<text x="185.6" y="73.9" transform="rotate(-90 185.6 73.9)">C184</text>
<text x="188.4" y="73.9" transform="rotate(-90 188.4 73.9)">C186</text>
<text x="199.7" y="73.9" transform="rotate(-90 199.7 73.9)">C115</text>
<text x="202.5" y="73.9" transform="rotate(-90 202.5 73.9)">C117</text>
<text x="205.3" y="73.9" transform="rotate(-90 205.3 73.9)">C116</text>
<text x="383.4" y="84.1">R335</text>
<text x="104.3" y="92.5">U20</text>
<text x="369.3" y="103.2">HR911130A</text>
<text x="324.2" y="109.4">R43</text>
<text x="324.2" y="115.1">R334</text>
<text x="57.2" y="129.2">R5</text>
<text x="220.8" y="132">R6</text>
<text x="57.2" y="134.8">R7</text>
<text x="57.2" y="140.4">R8</text>
<text x="57.2" y="143.3">R332</text>
<text x="222.7" y="140.4">R9</text>
<text x="57.2" y="148.9">R12</text>
<text x="57.2" y="146.1">R11</text>
<text x="217.1" y="148.9">R13</text>
<text x="231.2" y="151.7">C1</text>
<text x="57.2" y="160.2">R281</text>
<text x="57.2" y="157.4">R14</text>
<text x="358.1" y="160.2">C185</text>
<text x="369.3" y="159.6">P1</text>
<text x="219.9" y="163">Y7</text>
<text x="219.9" y="165.8">25MHz</text>
<text x="57.2" y="174.3">R333</text>
<text x="231.2" y="177.1">C2</text>
<text x="104.3" y="182.7">KSZ9031RNX</text>
<text x="214.3" y="208.1">U31</text>
<text x="194.1" y="220.5" transform="rotate(-90 194.1 220.5)">C196</text>
<text x="261.7" y="220.5" transform="rotate(-90 261.7 220.5)">C197</text>
<text x="234" y="233.5">RT9013-1V2</text>
</g>
<g font-size="2.5" fill="#f00">
<text x="65.4" y="98.1">HPS_ENET_GTX_CLK</text>
<text x="203.6" y="98.1">HPS_ENET_TX_P0</text>
<text x="203.6" y="100.9">HPS_ENET_TX_N0</text>
<text x="65.4" y="106.5">HPS_ENET_TX_EN</text>
<text x="203.6" y="106.5">HPS_ENET_TX_P1</text>
<text x="203.6" y="109.3">HPS_ENET_TX_N1</text>
<text x="299.4" y="109.3">HPS_ENET_LED1</text>
<text x="65.4" y="115">HPS_ENET_TXD0</text>
<text x="65.4" y="117.8">HPS_ENET_TXD1</text>
<text x="203.6" y="115">HPS_ENET_TX_P2</text>
<text x="203.6" y="117.8">HPS_ENET_TX_N2</text>
<text x="299.4" y="115">HPS_ENET_LED2</text>
<text x="65.4" y="123.4">HPS_ENET_TXD3</text>
<text x="65.4" y="120.6">HPS_ENET_TXD2</text>
<text x="203.6" y="123.4">HPS_ENET_TX_P3</text>
<text x="338.9" y="123.4">HPS_ENET_TX_N3</text>
<text x="65.4" y="129.1">HPS_ENET_RX_CLK</text>
<text x="203.6" y="126.3">HPS_ENET_TX_N3</text>
<text x="338.9" y="131.9">HPS_ENET_TX_N2</text>
<text x="338.9" y="126.3">HPS_ENET_TX_P3</text>
<text x="65.4" y="134.7">HPS_ENET_RX_DV</text>
<text x="240.2" y="137.5">HPS_ENET_LED2</text>
<text x="240.2" y="134.7">HPS_ENET_LED1</text>
<text x="338.9" y="134.7">HPS_ENET_TX_P2</text>
<text x="65.4" y="143.2">HPS_ENET_RXD1</text>
<text x="65.4" y="140.3">HPS_ENET_RXD0</text>
<text x="338.9" y="143.2">HPS_ENET_TX_P1</text>
<text x="338.9" y="140.3">HPS_ENET_TX_N1</text>
<text x="65.4" y="148.8">HPS_ENET_RXD3</text>
<text x="65.4" y="146">HPS_ENET_RXD2</text>
<text x="338.9" y="148.8">HPS_ENET_TX_N0</text>
<text x="338.9" y="151.6">HPS_ENET_TX_P0</text>
<text x="65.4" y="160.1">HPS_ENET_EINT_N</text>
<text x="46" y="164.4">HPS_NPOR</text>
<text x="65.4" y="171.4">HPS_ENET_MDC</text>
<text x="65.4" y="174.2">HPS_ENET_MDIO</text>
<text x="71.6" y="201.1">HPS_ENET_GTX_CLK</text>
<text x="71.6" y="203.9">HPS_ENET_TXD0</text>
<text x="102.1" y="202.4">HPS_ENET_TXD0</text>
<text x="102.1" y="199.6">HPS_ENET_GTX_CLK</text>
<text x="71.6" y="206.7">HPS_ENET_TXD1</text>
<text x="71.6" y="209.5">HPS_ENET_TXD2</text>
<text x="102.1" y="205.2">HPS_ENET_TXD1</text>
<text x="102.1" y="208">HPS_ENET_TXD2</text>
<text x="71.6" y="212.3">HPS_ENET_TXD3</text>
<text x="71.6" y="215.2">HPS_ENET_RXD0</text>
<text x="102.1" y="210.8">HPS_ENET_TXD3</text>
<text x="102.1" y="213.7">HPS_ENET_RXD0</text>
<text x="71.6" y="218">HPS_ENET_MDIO</text>
<text x="71.6" y="220.8">HPS_ENET_MDC</text>
<text x="102.1" y="219.3">HPS_ENET_MDC</text>
<text x="102.1" y="216.5">HPS_ENET_MDIO</text>
<text x="71.6" y="223.6">HPS_ENET_RX_DV</text>
<text x="71.6" y="226.4">HPS_ENET_TX_EN</text>
<text x="102.1" y="224.9">HPS_ENET_TX_EN</text>
<text x="102.1" y="227.7">HPS_ENET_RX_CLK</text>
<text x="102.1" y="222.1">HPS_ENET_RX_DV</text>
<text x="71.6" y="229.3">HPS_ENET_RX_CLK</text>
<text x="71.6" y="232.1">HPS_ENET_RXD1</text>
<text x="102.1" y="230.6">HPS_ENET_RXD1</text>
<text x="102.1" y="233.4">HPS_ENET_RXD2</text>
<text x="71.6" y="234.9">HPS_ENET_RXD2</text>
<text x="71.6" y="237.7">HPS_ENET_RXD3</text>
<text x="102.1" y="236.2">HPS_ENET_RXD3</text>
<text x="102.1" y="239">HPS_ENET_EINT_N</text>
<text x="71.6" y="240.5">HPS_ENET_EINT_N</text>
</g>
<g font-size="2.5" fill="#004080">
<text x="105.7" y="99.8">GTX_CLK</text>
<text x="178.7" y="99.8">TXRXP_A</text>
<text x="125.2" y="104.4" transform="rotate(-90 125.2 104.4)">AVDDL1</text>
<text x="128.1" y="104.4" transform="rotate(-90 128.1 104.4)">AVDDL2</text>
<text x="133.7" y="104.6" transform="rotate(-90 133.7 104.6)">DVDDL1</text>
<text x="136.5" y="104.6" transform="rotate(-90 136.5 104.6)">DVDDL2</text>
<text x="139.3" y="104.6" transform="rotate(-90 139.3 104.6)">DVDDL3</text>
<text x="142.2" y="104.6" transform="rotate(-90 142.2 104.6)">DVDDL4</text>
<text x="145" y="104.6" transform="rotate(-90 145 104.6)">DVDDL5</text>
<text x="147.8" y="104.6" transform="rotate(-90 147.8 104.6)">DVDDL6</text>
<text x="153.4" y="104.8" transform="rotate(-90 153.4 104.8)">AVDDH1</text>
<text x="156.2" y="104.8" transform="rotate(-90 156.2 104.8)">AVDDH2</text>
<text x="159.1" y="104.8" transform="rotate(-90 159.1 104.8)">AVDDH3</text>
<text x="164.7" y="105" transform="rotate(-90 164.7 105)">DVDDH1</text>
<text x="167.5" y="105" transform="rotate(-90 167.5 105)">DVDDH2</text>
<text x="170.3" y="105" transform="rotate(-90 170.3 105)">DVDDH3</text>
<text x="176" y="103.1" transform="rotate(-90 176 103.1)">LDO_O</text>
<text x="178.2" y="102.7">TXRXM_A</text>
<text x="105.7" y="108.3">TX_EN</text>
<text x="119.6" y="109" transform="rotate(-90 119.6 109)">AVDDL_PLL</text>
<text x="178.2" y="111.1">TXRXM_B</text>
<text x="178.7" y="108.3">TXRXP_B</text>
<text x="370.8" y="113.9">Green_LED-</text>
<text x="370.8" y="111.1">Yellow_LED-</text>
<text x="370.8" y="108.3">Yellow_LED+</text>
<text x="390.3" y="114" transform="rotate(-90 390.3 114)">SHLD1</text>
<text x="393.1" y="114" transform="rotate(-90 393.1 114)">SHLD2</text>
<text x="395.9" y="114" transform="rotate(-90 395.9 114)">SHLD3</text>
<text x="105.7" y="116.8">TXD0</text>
<text x="105.7" y="119.6">TXD1</text>
<text x="178.1" y="119.6">TXRXM_C</text>
<text x="178.5" y="116.8">TXRXP_C</text>
<text x="370.8" y="116.8">Green_LED+</text>
<text x="105.7" y="122.4">TXD2</text>
<text x="105.7" y="125.2">TXD3</text>
<text x="178.5" y="125.2">TXRXP_D</text>
<text x="370.8" y="125.2">MDI_3-</text>
<text x="105.7" y="130.8">RX_CLK</text>
<text x="178.1" y="128">TXRXM_D</text>
<text x="370.8" y="128">MDI_3+</text>
<text x="105.7" y="136.5">RX_DV</text>
<text x="183.9" y="136.5">LED1</text>
<text x="370.8" y="136.5">MDI_2+</text>
<text x="370.8" y="133.7">MDI_2-</text>
<text x="105.7" y="142.1">RXD0</text>
<text x="183.9" y="142.1">LED2</text>
<text x="370.8" y="142.1">MDI_1-</text>
<text x="105.7" y="144.9">RXD1</text>
<text x="105.7" y="147.8">RXD2</text>
<text x="370.8" y="144.9">MDI_1+</text>
<text x="105.7" y="150.6">RXD3</text>
<text x="184.6" y="150.6">ISET</text>
<text x="370.8" y="153.4">MDI_0+</text>
<text x="370.8" y="150.6">MDI_0-</text>
<text x="105.7" y="161.9">INT_N</text>
<text x="105.7" y="159">CLK125_NDO</text>
<text x="187.9" y="156.2">XI</text>
<text x="370.8" y="156.2">TCT</text>
<text x="105.7" y="164.7">RESET_N</text>
<text x="105.7" y="173.1">MDC</text>
<text x="105.7" y="176">MDIO</text>
<text x="142.2" y="179" transform="rotate(-90 142.2 179)">VSS</text>
<text x="153.4" y="179" transform="rotate(-90 153.4 179)">VSS_PS</text>
<text x="164.7" y="179" transform="rotate(-90 164.7 179)">P_GND</text>
<text x="186.6" y="176">XO</text>
<text x="215.7" y="215.4">VIN</text>
<text x="239.6" y="215.4">VOUT</text>
<text x="215.7" y="226.7">EN</text>
<text x="243" y="226.7">NC</text>
<text x="229.6" y="229.8" transform="rotate(-90 229.6 229.8)">GND</text>
</g>
<g font-size="2">
<text x="45.1" y="2.1">5</text>
<text x="129.7" y="2.1">4</text>
<text x="214.3" y="2.1">3</text>
<text x="298.9" y="2.1">2</text>
<text x="383.4" y="2.1">1</text>
<text x=".7" y="38.1">D</text>
<text x="426.4" y="38.1">D</text>
<text x=".7" y="105.1">C</text>
<text x="426.4" y="105.1">C</text>
<text x=".7" y="172.1">B</text>
<text x="426.4" y="172.1">B</text>
<text x=".7" y="239">A</text>
<text x="426.4" y="239">A</text>
<text x="45.1" y="272.8">5</text>
<text x="129.7" y="272.8">4</text>
<text x="214.3" y="272.8">3</text>
<text x="298.9" y="272.8">2</text>
<text x="383.4" y="272.8">1</text>
</g>
</svg>
